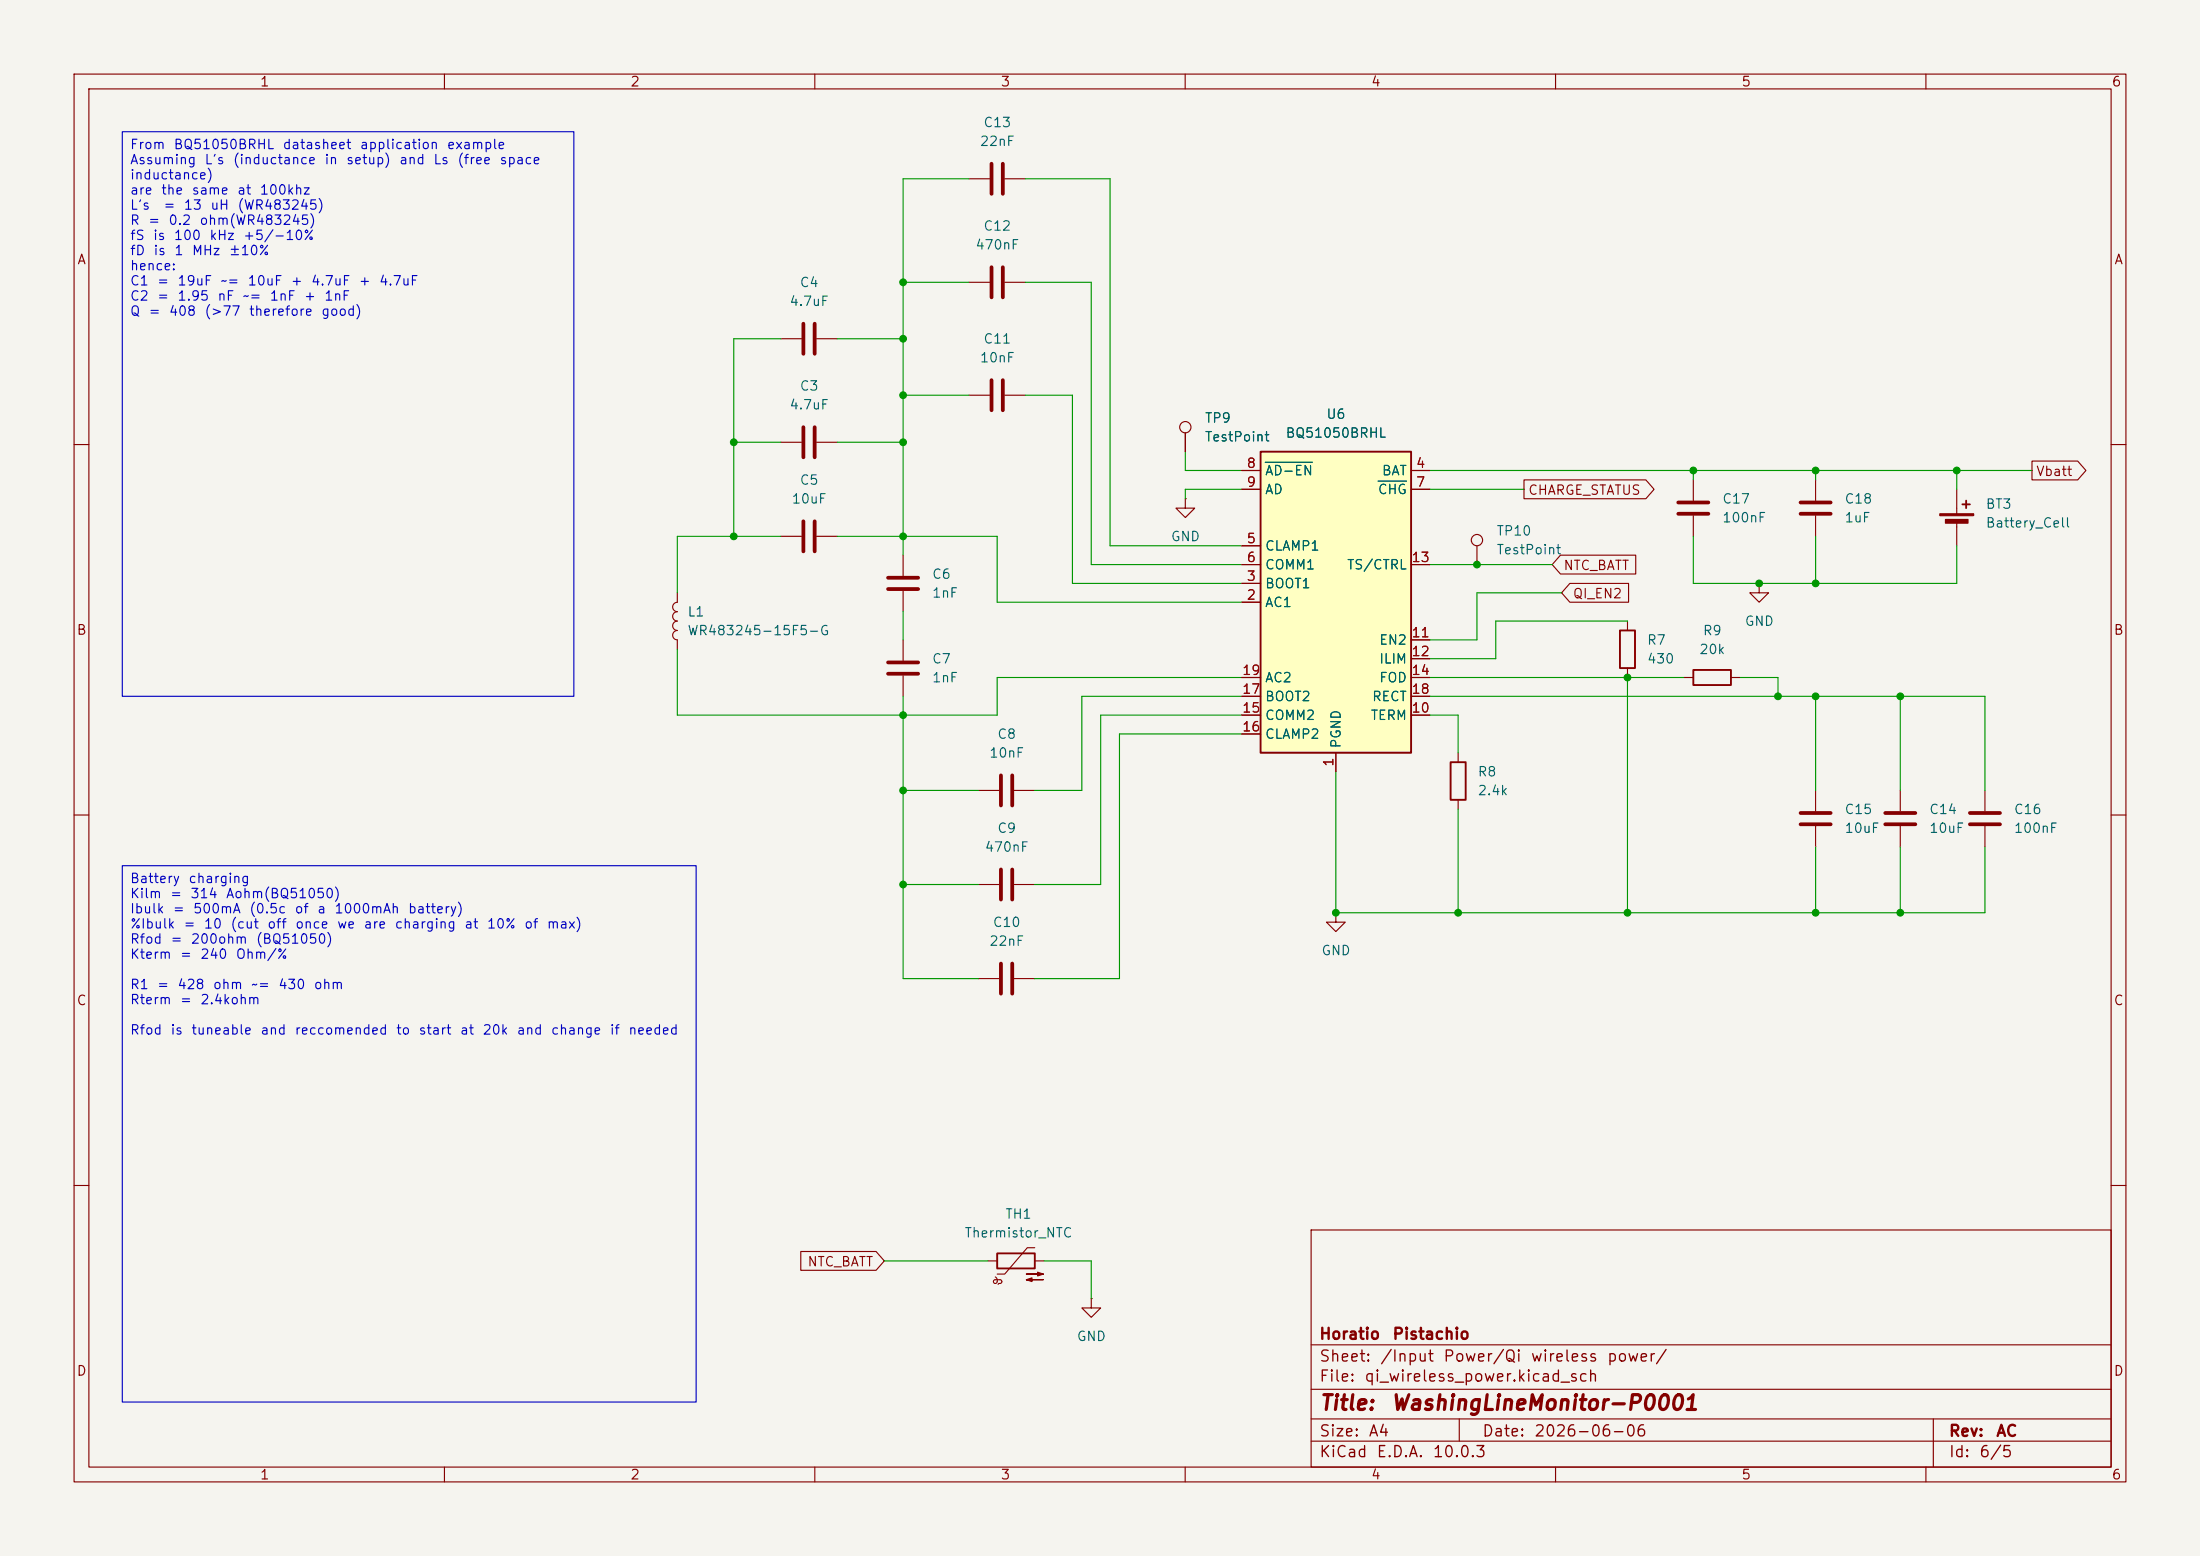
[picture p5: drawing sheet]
<svg xmlns="http://www.w3.org/2000/svg" width="297mm" height="210mm" viewBox="0 0 297 210" stroke-linecap="round" stroke-linejoin="round" font-family="sans-serif">
<path d="M0 0h297v210h-297z" fill="#f5f4ef" stroke="#f5f4ef" stroke-width=".14"/>
<g fill="none" stroke="#840000" stroke-width=".15">
<path d="M10 10h277v190h-277zM12 12h273v186h-273zM60 10v2M110 10v2M160 10v2M210 10v2M260 10v2M130.8 38.1h2.8M130.8 24.1h2.8M135.6 38.1h2.8M135.6 24.1h2.8M105.4 59.7h2.8"/>
<path d="M110.2 59.7h2.8M130.8 53.3h2.8M135.6 53.3h2.8M160 58.4v2.6M10 60h2M105.4 72.4h2.8M110.2 72.4h2.8M121.9 74.9v2.8M121.9 79.8v2.8M285 60h2M91.4 81.3a.64 .64 0 0 0-.6 .6 .64 .64 0 0 0 .6 .7 .64 .64 0 0 0-.6 .6 .64 .64 0 0 0 .6 .6 .64 .64 0 0 0-.6 .7 .64 .64 0 0 0 .6 .6 .63 .63 0 0 0-.6 .6 .63 .63 0 0 0 .6 .7v1.2M91.4 80v1.3"/>
<path d="M10 110h2M196.8 101.6v1.3M196.8 108v1.2M285 110h2M10 160h2M177 166h108v32h-108zM285 160h2M60 198v2M110 198v2M160 198v2M177 194.5h108M177 191.5h108"/>
<path d="M177 187.5h108M177 181.5h108M197 191.5v3M210 198v2M260 198v2M261 191.5v6.5"/>
<circle cx="160" cy="57.7" r=".76"/>
</g>
<path d="M133.9 22.1v4.1M133.9 36.1v4M135.4 22.1v4.1M135.4 36.1v4M108.5 57.7v4M110 57.7v4M133.9 51.3v4.1M135.4 51.3v4.1M108.5 70.4v4M110 70.4v4M119.9 79.5h4.1M119.9 78h4.1" fill="none" stroke="#840000" stroke-width=".51"/>
<path d="M195.8 102.9h2.1v5.1h-2.1z" fill="none" stroke="#840000" stroke-width=".25"/>
<path d="M170.2 61h20.3v40.6h-20.3z" fill="#ffffc2"/>
<path d="M170.2 61h20.3v40.6h-20.3zM264.9 68.1h1M265.4 67.6v1M218.7 85.1h2v5.1h-2zM228.6 90.4h5.1v2.1h-5.1zM134.6 169.2h5.1v2h-5.1z" fill="none" stroke="#840000" stroke-width=".25"/>
<g fill="none" stroke="#840000" stroke-width=".15">
<path d="M105.4 45.7h2.8M110.2 45.7h2.8M160 58.4v2.6M160 67.3v1.3h1.3l-1.3 1.3-1.3-1.3h1.3M160 67.3h.1M167.6 78.7h2.6M167.6 63.5h2.6M167.6 73.7h2.6M167.6 76.2h2.6M167.6 66h2.6M190.5 63.5h2.5M190.5 76.2h2.5"/>
<path d="M190.5 66h2.5M199.4 73.7v2.5M205.7 64.8h16.5l1.1 1.2-1.1 1.3h-16.5zM210.7 74.9h10.1v2.6h-10.1l-1.2-1.3zM211.9 78.7h8v2.6h-8l-1.1-1.3zM228.6 64.8v2.8M228.6 69.6v2.8M237.5 78.7v1.3h1.3l-1.3 1.3-1.3-1.3h1.3M237.5 78.7h.1M245.1 64.8v2.8M245.1 69.6v2.8M264.2 66v3.3"/>
<path d="M264.2 70.4v3.3M274.3 62.2h6.2l1.1 1.3-1.1 1.3h-6.2zM121.9 86.4v2.8M121.9 91.2v2.8M167.6 81.3h2.6M167.6 96.5h2.6M167.6 91.4h2.6M167.6 99.1h2.6M167.6 94h2.6M190.5 96.5h2.5M190.5 86.4h2.5M190.5 88.9h2.5"/>
<path d="M190.5 91.4h2.5M190.5 94h2.5M219.7 83.8v1.3M219.7 90.2v1.2M227.3 91.4h1.3M233.7 91.4h1.2M132.1 119.4h2.8M132.1 106.7h2.8M136.9 119.4h2.8M136.9 106.7h2.8M180.3 101.6v2.5M245.1 106.7v2.8"/>
<path d="M245.1 111.5v2.8M256.5 106.7v2.8M256.5 111.5v2.8M268 106.7v2.8M268 111.5v2.8M132.1 132.1h2.8M136.9 132.1h2.8M180.3 123.2v1.3h1.3l-1.3 1.2-1.2-1.2h1.2M180.3 123.2h.1M108.1 168.9h10.2l1.1 1.3-1.1 1.3h-10.2zM133.3 170.2h1.3M134.4 172.7l-.2 .1-.1 .2 .1 .2h.2"/>
<path d="M134.4 172.3a.47 .47 0 0 1 .3 .5 .47 .47 0 0 1-.3 .4M134.4 172.7h.7l.1 .3M135.3 173l-.2 .2h-.3l-.1 .2M139.7 168.4h-1l-3.1 3.6h-1M139.7 170.2h1.3M147.3 175.3v1.2h1.3l-1.3 1.3-1.3-1.3h1.3M147.3 175.3h.1"/>
<circle cx="199.4" cy="72.9" r=".76"/>
</g>
<path d="M170.8 62.4h6.4M186 64.9h3.9" fill="none" stroke="#006464" stroke-width=".15"/>
<g fill="none" stroke="#840000" stroke-width=".51">
<path d="M108.5 43.7v4.1M110 43.7v4.1M226.6 69.3h4M226.6 67.8h4M243.1 69.3h4M243.1 67.8h4M119.9 90.9h4.1M119.9 89.4h4.1M135.1 104.6v4.1M135.1 117.3v4.1M136.7 104.6v4.1M136.7 117.3v4.1"/>
<path d="M243.1 111.3h4M243.1 109.7h4M254.5 111.3h4.1M254.5 109.7h4.1M265.9 111.3h4.1M265.9 109.7h4.1M135.1 130v4.1M136.7 130v4.1"/>
</g>
<g fill="#840000" stroke="#840000" stroke-width=".15">
<path d="M138.6 172.7l.7-.2v.5l-.7-.3h2.2z"/>
<path d="M138.6 172h2.2l-.7 .2v-.5l.7 .3z"/>
<path d="M261.9 69.3h4.5v.3h-4.5z"/>
<path d="M262.6 70.1h3.1v.5h-3.1z"/>
</g>
<g fill="none" stroke="#009600" stroke-width=".15">
<path d="M121.9 38.1h8.9M130.8 24.1h-8.9v50.8M138.4 38.1h8.9v38.1h20.3M138.4 24.1h11.5v49.6h17.7M99.1 59.7h6.3M105.4 45.7h-6.3v26.7M113 59.7h8.9M113 45.7h8.9M121.9 53.3h8.9M138.4 53.3h6.4v25.4h22.8M105.4 72.4h-14v7.6M113 72.4h21.6v8.9h33"/>
<path d="M160 61v2.5h7.6M167.6 66h-7.6v1.3M193 63.5h81.3M193 66h12.7M193 76.2h16.5M228.6 63.5v1.3M228.6 72.4v6.3h35.6v-5M245.1 63.5v1.3M245.1 72.4v6.3M264.2 63.5v2.5M91.4 87.6v8.9h43.2v-5.1h33M121.9 94v38.1h10.2"/>
<path d="M121.9 82.6v3.8M167.6 99.1h-16.5v33h-11.4M167.6 94h-21.6v12.7h-6.3M167.6 96.5h-19v22.9h-8.9M193 91.4h34.3M193 96.5h3.8v5.1M193 94h75v12.7M210.8 80h-11.4v6.4h-6.4M219.7 83.8h-17.8v5.1h-8.9M219.7 91.4v31.8M234.9 91.4h5.1v2.6M245.1 94v12.7"/>
<path d="M256.5 94v12.7M121.9 119.4h10.2M121.9 106.7h10.2M180.3 104.1v19.1h87.7v-8.9M196.8 109.2v14M245.1 114.3v8.9M256.5 114.3v8.9M119.4 170.2h13.9M141 170.2h6.3v5.1"/>
</g>
<path d="M16.5 17.8h61v76.2h-61zM16.5 116.8h77.5v72.4h-77.5z" fill="none" stroke="#0000c2" stroke-width=".15"/>
<g fill="#009600" stroke="#009600" stroke-width=".14">
<circle cx="121.9" cy="38.1" r=".46"/>
<circle cx="121.9" cy="53.3" r=".46"/>
<circle cx="121.9" cy="45.7" r=".46"/>
<circle cx="121.9" cy="59.7" r=".46"/>
<circle cx="219.7" cy="91.4" r=".46"/>
<circle cx="180.3" cy="123.2" r=".46"/>
<circle cx="199.4" cy="76.2" r=".46"/>
<circle cx="196.8" cy="123.2" r=".46"/>
<circle cx="219.7" cy="123.2" r=".46"/>
<circle cx="228.6" cy="63.5" r=".46"/>
<circle cx="240" cy="94" r=".46"/>
<circle cx="245.1" cy="94" r=".46"/>
<circle cx="237.5" cy="78.7" r=".46"/>
<circle cx="99.1" cy="59.7" r=".46"/>
<circle cx="99.1" cy="72.4" r=".46"/>
<circle cx="121.9" cy="119.4" r=".46"/>
<circle cx="121.9" cy="96.5" r=".46"/>
<circle cx="121.9" cy="106.7" r=".46"/>
<circle cx="121.9" cy="72.4" r=".46"/>
<circle cx="245.1" cy="78.7" r=".46"/>
<circle cx="245.1" cy="63.5" r=".46"/>
<circle cx="256.5" cy="94" r=".46"/>
<circle cx="245.1" cy="123.2" r=".46"/>
<circle cx="264.2" cy="63.5" r=".46"/>
<circle cx="256.5" cy="123.2" r=".46"/>
</g>
<g font-size="2" fill="#840000">
<text x="178" y="190.8">Title:</text>
<text x="187.7" y="190.8">WashingLineMonitor-P0001</text>
</g>
<g font-size="1.5" fill="#840000">
<text x="178" y="184.2">Sheet:</text>
<text x="178" y="181.2">Horatio</text>
<text x="186.2" y="184.2">/Input</text>
<text x="187.9" y="181.2">Pistachio</text>
<text x="194.7" y="184.2">Power/Qi</text>
<text x="206.5" y="184.2">wireless</text>
<text x="216.8" y="184.2">power/</text>
<text x="178" y="186.9">File:</text>
<text x="184.1" y="186.9">qi_wireless_power.kicad_sch</text>
<text x="178" y="197.1">KiCad</text>
<text x="178" y="194.3">Size:</text>
<text x="184.7" y="194.3">A4</text>
<text x="185.7" y="197.1">E.D.A.</text>
<text x="193.3" y="197.1">10.0.3</text>
<text x="200" y="194.3">Date:</text>
<text x="207" y="194.3">2026-06-06</text>
<text x="263" y="194.3">Rev:</text>
<text x="263" y="197.1">Id:</text>
<text x="267.1" y="197.1">6/5</text>
<text x="269.4" y="194.3">AC</text>
</g>
<g font-size="1.3" fill="#840000">
<text x="35" y="12">1</text>
<text x="85" y="12">2</text>
<text x="135" y="12">3</text>
<text x="185" y="12">4</text>
<text x="235" y="12">5</text>
<text x="285" y="12">6</text>
<text x="10.3" y="36">A</text>
<text x="285.3" y="36">A</text>
<text x="274.8" y="64.6">Vbatt</text>
<text x="206.2" y="67.1">CHARGE_STATUS</text>
<text x="211" y="77.3">NTC_BATT</text>
<text x="212.2" y="81.1">QI_EN2</text>
<text x="10.3" y="86">B</text>
<text x="285.3" y="86">B</text>
<text x="10.3" y="136">C</text>
<text x="285.3" y="136">C</text>
<text x="108.9" y="171.2">NTC_BATT</text>
<text x="10.3" y="186">D</text>
<text x="285.3" y="186">D</text>
<text x="35" y="200">1</text>
<text x="85" y="200">2</text>
<text x="135" y="200">3</text>
<text x="185" y="200">4</text>
<text x="235" y="200">5</text>
<text x="285" y="200">6</text>
</g>
<g font-size="1.3" fill="#006464">
<text x="132.7" y="17.5">C13</text>
<text x="132.2" y="20">22nF</text>
<text x="131.6" y="34">470nF</text>
<text x="132.7" y="31.5">C12</text>
<text x="106.5" y="41.6">4.7uF</text>
<text x="107.9" y="39.1">C4</text>
<text x="132.7" y="46.7">C11</text>
<text x="107.9" y="53">C3</text>
<text x="132.2" y="49.2">10nF</text>
<text x="106.5" y="55.6">4.7uF</text>
<text x="162.6" y="57.4">TP9</text>
<text x="162.6" y="59.9">TestPoint</text>
<text x="173.5" y="59.4">BQ51050BRHL</text>
<text x="179" y="56.9">U6</text>
<text x="107.9" y="65.7">C5</text>
<text x="170.7" y="64.5">AD-EN</text>
<text x="186.5" y="64.5">BAT</text>
<text x="106.8" y="68.3">10uF</text>
<text x="170.7" y="67">AD</text>
<text x="185.9" y="67">CHG</text>
<text x="232.4" y="70.8">100nF</text>
<text x="232.4" y="68.3">C17</text>
<text x="248.9" y="70.8">1uF</text>
<text x="248.9" y="68.3">C18</text>
<text x="268" y="69">BT3</text>
<text x="268" y="71.5">Battery_Cell</text>
<text x="158" y="73.4">GND</text>
<text x="170.7" y="74.6">CLAMP1</text>
<text x="170.7" y="77.2">COMM1</text>
<text x="181.7" y="77.2">TS/CTRL</text>
<text x="201.9" y="75.1">TestPoint</text>
<text x="201.9" y="72.6">TP10</text>
<text x="92.7" y="83.5">L1</text>
<text x="125.7" y="78.4">C6</text>
<text x="125.7" y="81">1nF</text>
<text x="170.7" y="82.3">AC1</text>
<text x="170.7" y="79.7">BOOT1</text>
<text x="92.7" y="86.1">WR483245-15F5-G</text>
<text x="125.7" y="89.9">C7</text>
<text x="186.1" y="89.9">ILIM</text>
<text x="186.1" y="87.3">EN2</text>
<text x="222.3" y="87.3">R7</text>
<text x="222.3" y="89.9">430</text>
<text x="229.3" y="88.6">20k</text>
<text x="229.8" y="86.1">R9</text>
<text x="235.5" y="84.8">GND</text>
<text x="125.7" y="92.4">1nF</text>
<text x="170.7" y="95">BOOT2</text>
<text x="170.7" y="92.4">AC2</text>
<text x="185.1" y="95">RECT</text>
<text x="186.1" y="92.4">FOD</text>
<text x="134.5" y="100">C8</text>
<text x="170.7" y="97.5">COMM2</text>
<text x="170.7" y="100">CLAMP2</text>
<text x="181.3" y="101.1" transform="rotate(-90 181.3 101.1)">PGND</text>
<text x="185" y="97.5">TERM</text>
<text x="133.5" y="102.6">10nF</text>
<text x="199.4" y="105.1">R8</text>
<text x="199.4" y="107.7">2.4k</text>
<text x="134.5" y="112.7">C9</text>
<text x="248.9" y="110.2">C15</text>
<text x="248.9" y="112.7">10uF</text>
<text x="260.4" y="110.2">C14</text>
<text x="260.4" y="112.7">10uF</text>
<text x="271.8" y="112.7">100nF</text>
<text x="271.8" y="110.2">C16</text>
<text x="132.9" y="115.3">470nF</text>
<text x="133.9" y="125.4">C10</text>
<text x="133.5" y="128">22nF</text>
<text x="178.3" y="129.2">GND</text>
<text x="130.1" y="167.3">Thermistor_NTC</text>
<text x="135.6" y="164.8">TH1</text>
<text x="145.3" y="181.3">GND</text>
</g>
<g font-size="1.3" fill="#0000c2">
<text x="17.5" y="20.4">From</text>
<text x="17.5" y="22.5">Assuming</text>
<text x="23.4" y="20.4">BQ51050BRHL</text>
<text x="27.5" y="22.5">L's</text>
<text x="31.4" y="22.5">(inductance</text>
<text x="38.1" y="20.4">datasheet</text>
<text x="43.7" y="22.5">in</text>
<text x="46.6" y="22.5">setup)</text>
<text x="48.5" y="20.4">application</text>
<text x="53.8" y="22.5">and</text>
<text x="58.4" y="22.5">Ls</text>
<text x="60.2" y="20.4">example</text>
<text x="61.6" y="22.5">(free</text>
<text x="67.3" y="22.5">space</text>
<text x="17.5" y="24.5">inductance)</text>
<text x="17.5" y="26.6">are</text>
<text x="17.5" y="28.6">L's</text>
<text x="21.7" y="26.6">the</text>
<text x="22" y="28.6">=</text>
<text x="24.7" y="28.6">13</text>
<text x="25.8" y="26.6">same</text>
<text x="28.3" y="28.6">uH</text>
<text x="31.9" y="26.6">at</text>
<text x="32" y="28.6">(WR483245)</text>
<text x="35" y="26.6">100khz</text>
<text x="17.5" y="30.7">R</text>
<text x="17.5" y="32.7">fS</text>
<text x="17.5" y="34.8">fD</text>
<text x="19.9" y="30.7">=</text>
<text x="20.6" y="32.7">is</text>
<text x="20.6" y="34.8">is</text>
<text x="22.6" y="30.7">0.2</text>
<text x="23.4" y="32.7">100</text>
<text x="23.4" y="34.8">1</text>
<text x="25.8" y="34.8">MHz</text>
<text x="26.8" y="30.7">ohm(WR483245)</text>
<text x="28.2" y="32.7">kHz</text>
<text x="30.8" y="34.8">±10%</text>
<text x="32.7" y="32.7">+5/-10%</text>
<text x="17.5" y="36.8">hence:</text>
<text x="17.5" y="38.8">C1</text>
<text x="17.5" y="40.9">C2</text>
<text x="21.1" y="38.8">=</text>
<text x="21.1" y="40.9">=</text>
<text x="23.9" y="38.8">19uF</text>
<text x="23.9" y="40.9">1.95</text>
<text x="29.3" y="40.9">nF</text>
<text x="29.7" y="38.8">~=</text>
<text x="32.7" y="40.9">~=</text>
<text x="33.3" y="38.8">10uF</text>
<text x="36.3" y="40.9">1nF</text>
<text x="39.2" y="38.8">+</text>
<text x="40.9" y="40.9">+</text>
<text x="41.9" y="38.8">4.7uF</text>
<text x="43.7" y="40.9">1nF</text>
<text x="48.3" y="38.8">+</text>
<text x="51.1" y="38.8">4.7uF</text>
<text x="17.5" y="42.9">Q</text>
<text x="20" y="42.9">=</text>
<text x="22.7" y="42.9">408</text>
<text x="27.5" y="42.9">(&gt;77</text>
<text x="33.5" y="42.9">therefore</text>
<text x="43.3" y="42.9">good)</text>
<text x="17.5" y="119.5">Battery</text>
<text x="25.3" y="119.5">charging</text>
<text x="17.5" y="121.6">Kilm</text>
<text x="17.5" y="123.6">Ibulk</text>
<text x="17.5" y="125.6">%Ibulk</text>
<text x="22.9" y="121.6">=</text>
<text x="23.2" y="123.6">=</text>
<text x="24.7" y="125.6">=</text>
<text x="25.6" y="121.6">314</text>
<text x="26" y="123.6">500mA</text>
<text x="27.4" y="125.6">10</text>
<text x="30.4" y="121.6">Aohm(BQ51050)</text>
<text x="31" y="125.6">(cut</text>
<text x="33.6" y="123.6">(0.5c</text>
<text x="36" y="125.6">off</text>
<text x="39.7" y="123.6">of</text>
<text x="39.8" y="125.6">once</text>
<text x="42.7" y="123.6">a</text>
<text x="45" y="123.6">1000mAh</text>
<text x="45.4" y="125.6">we</text>
<text x="49" y="125.6">are</text>
<text x="53.2" y="125.6">charging</text>
<text x="55" y="123.6">battery)</text>
<text x="62.6" y="125.6">at</text>
<text x="65.6" y="125.6">10%</text>
<text x="70.7" y="125.6">of</text>
<text x="73.7" y="125.6">max)</text>
<text x="17.5" y="127.7">Rfod</text>
<text x="17.5" y="129.7">Kterm</text>
<text x="22.9" y="127.7">=</text>
<text x="24.2" y="129.7">=</text>
<text x="25.7" y="127.7">200ohm</text>
<text x="26.9" y="129.7">240</text>
<text x="31.7" y="129.7">Ohm/%</text>
<text x="34.5" y="127.7">(BQ51050)</text>
<text x="17.5" y="133.8">R1</text>
<text x="17.5" y="135.9">Rterm</text>
<text x="21.1" y="133.8">=</text>
<text x="23.9" y="133.8">428</text>
<text x="24.2" y="135.9">=</text>
<text x="26.9" y="135.9">2.4kohm</text>
<text x="28.7" y="133.8">ohm</text>
<text x="33.8" y="133.8">~=</text>
<text x="37.5" y="133.8">430</text>
<text x="42.3" y="133.8">ohm</text>
<text x="17.5" y="140">Rfod</text>
<text x="22.9" y="140">is</text>
<text x="25.7" y="140">tuneable</text>
<text x="35.1" y="140">and</text>
<text x="39.7" y="140">reccomended</text>
<text x="53.4" y="140">to</text>
<text x="56.4" y="140">start</text>
<text x="62" y="140">at</text>
<text x="65" y="140">20k</text>
<text x="69.7" y="140">and</text>
<text x="74.3" y="140">change</text>
<text x="82.2" y="140">if</text>
<text x="84.7" y="140">needed</text>
</g>
<g font-size="1.3" fill="#a90000">
<text x="168.2" y="63.5">8</text>
<text x="191.1" y="63.5">4</text>
<text x="168.2" y="66">9</text>
<text x="191.1" y="66">7</text>
<text x="168.2" y="73.6">5</text>
<text x="168.2" y="76.2">6</text>
<text x="190.5" y="76.2">13</text>
<text x="168.2" y="81.3">2</text>
<text x="168.2" y="78.7">3</text>
<text x="190.5" y="86.3">11</text>
<text x="190.5" y="88.9">12</text>
<text x="167.6" y="94">17</text>
<text x="167.6" y="91.4">19</text>
<text x="190.5" y="91.4">14</text>
<text x="190.5" y="94">18</text>
<text x="167.6" y="96.5">15</text>
<text x="167.6" y="99">16</text>
<text x="190.5" y="96.5">10</text>
<text x="180.3" y="103.6" transform="rotate(-90 180.3 103.6)">1</text>
</g>
</svg>
